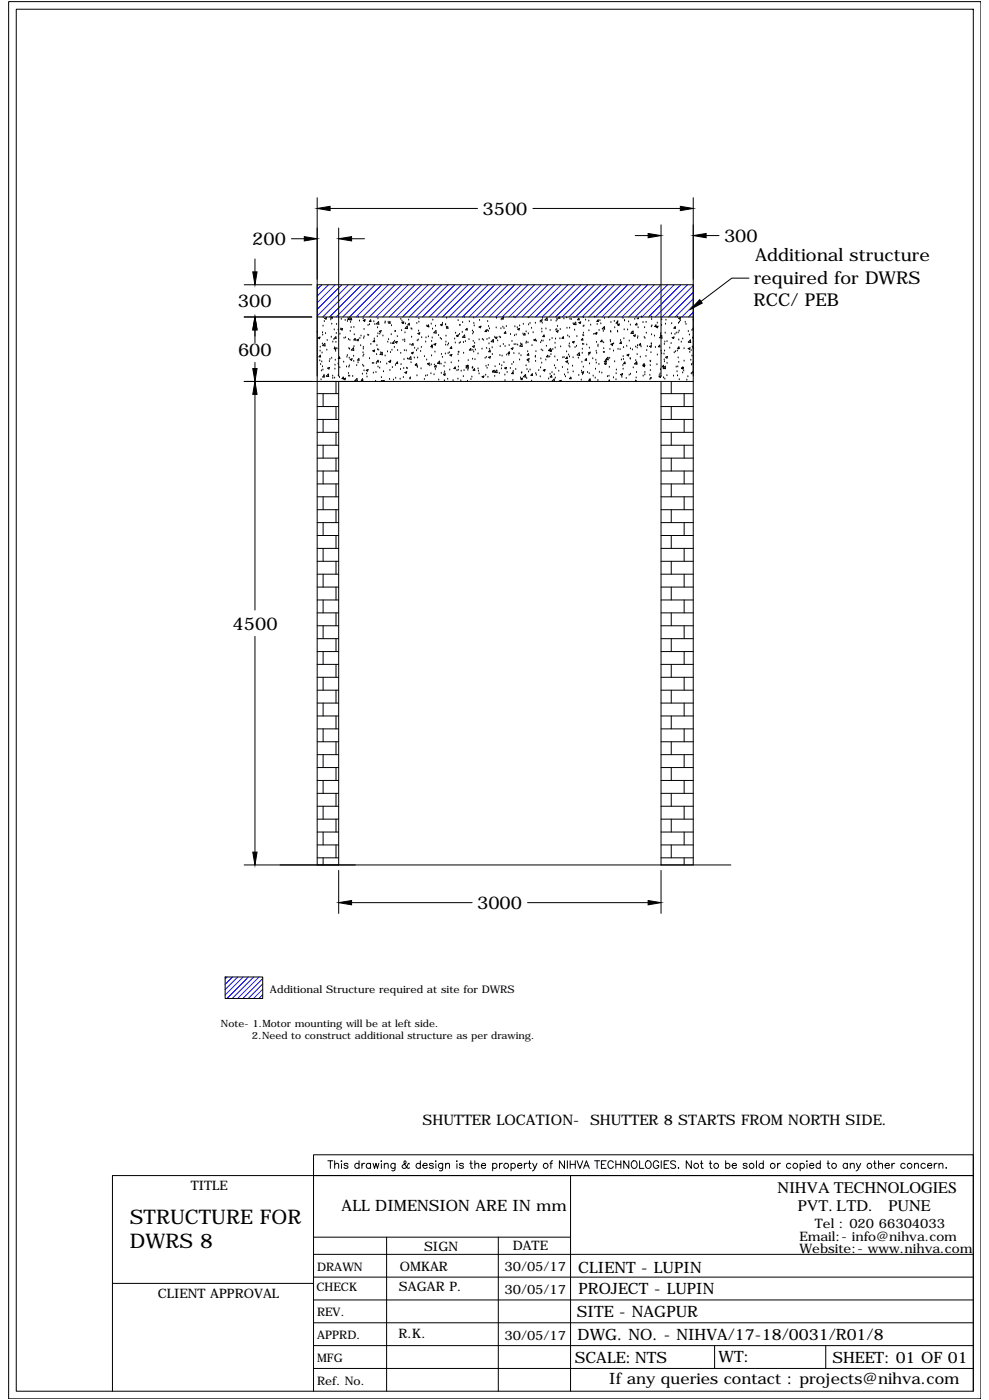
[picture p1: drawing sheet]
<svg xmlns="http://www.w3.org/2000/svg" width="594mm" height="841mm" viewBox="0 0 594 841" stroke-linecap="round" stroke-linejoin="round" font-family="sans-serif">
<!-- layer: 0 -->
<g fill="none" stroke="#000" stroke-width=".6">
<path d="M5 1h584v839h-584zM10 6h575v830h-575zM191 119v401M416 119v401M198 125h89M203 137v89M320 125h89M397 135v91M153 156v7M175 143h8M211 143h8M382 142h7"/>
<path d="M424 142h8M147 171h40M191 171h225M450 167h-10l-19 14M147 190h40M153 198v8M191 190h225M191 200h.1M194 200h.1M194 196h.1M194 191h.1M195 193h.1"/>
<path d="M195 191h1v1zM199 192h.1M199 190v1h1v-1M199 195h.1M201 198h.1M202 195h.1M203 198h.1M205 198l1-1-1 1zM205 198h.1M205 192h.1M207 192h.1M209 193h.1"/>
<path d="M209 191h.1M210 191v1h-1zM210 199h.1M211 194h.1M211 197h.1M211 191v1h-1zM213 197h.1M215 190h.1M216 193h.1M218 192h.1M218 193l1-1v1zM219 198h.1"/>
<path d="M219 193h.1M221 195h.1M222 195h.1M223 192v1h-1zM225 193h.1M225 195h.1M227 197h.1M227 192h.1M227 193l1 2h-2zM228 199h1v1zM231 194h.1M231 193h.1"/>
<path d="M233 194h.1M234 193v1h-1zM235 196h.1M237 199h.1M238 199h.1M241 192h.1M241 199h.1M241 194l2-1-1 1zM241 193h.1M242 194h.1M243 200h.1M243 195h.1"/>
<path d="M245 196v1h-2zM245 192h.1M246 194v1h-1zM247 197h.1M247 198h.1M250 194h.1M251 199h.1M252 194h.1M252 191h.1M256 196h.1M257 195l1 1h-1zM258 197h.1"/>
<path d="M259 195h.1M260 198h.1M260 192h.1M262 196h.1M262 199v1h-1zM265 195h1l-1 1zM266 194h.1M268 195h.1M268 197h.1M268 191h.1M269 196v1h-1zM275 193h.1"/>
<path d="M276 195h.1M278 200h.1M278 194h.1M279 190h.1M281 197v1h-1zM282 193h.1M284 199h.1M284 200h.1M285 191h.1M285 194h.1M285 196h.1M288 196h1v1z"/>
<path d="M288 192h.1M292 198v1h-1zM293 199h.1M293 193h.1M293 196h.1M294 198h.1M298 197h.1M298 191h.1M301 197h.1M301 192h.1M301 191h1v1zM302 197h.1"/>
<path d="M302 191h.1M303 197h.1M304 199v1h-1zM304 196h.1M309 190h.1M309 196h.1M309 191h.1M311 197h.1M311 198l1-1v1zM312 196h.1M314 195h.1M316 199h.1"/>
<path d="M317 191h.1M318 195h.1M318 194h.1M319 197h.1M320 200h.1M322 194h.1M324 194h.1M325 192h1l-1 1zM325 198h.1M325 199h.1M326 194h.1M326 191h.1"/>
<path d="M328 198h.1M329 191v1h-2zM330 199h.1M331 193h.1M334 198h.1M334 193h.1M334 199h1v1zM335 192h.1M335 196h.1M336 190l-1 1h1v-1M337 198h.1M339 192h.1"/>
<path d="M340 191h.1M341 197h.1M342 197h.1M342 192h.1M343 192h.1M344 194h.1M345 191h.1M345 198h.1M346 194v1h-1zM348 191v1h-1zM348 194l1-1v1zM350 196h.1"/>
<path d="M351 191h.1M351 196h.1M352 192h.1M354 193h.1M354 199h.1M355 195h.1M357 191h.1M359 195h.1M359 192v1zM360 199h.1M360 193h.1M361 195h.1"/>
<path d="M362 199h.1M363 196v2h-1zM363 191h.1M366 191h.1M367 199h.1M367 200h.1M367 194h.1M369 193h.1M369 197h.1M371 193v1h-1zM371 199h.1M371 195h1v1z"/>
<path d="M371 193h.1M374 191h.1M375 198h.1M375 193h.1M377 198h.1M378 193h.1M379 195h.1M380 200h.1M380 199v1h-1zM381 192h.1M382 194l1 1h-1zM383 192h.1"/>
<path d="M383 197h.1M384 192h.1M385 190h.1M386 194h.1M387 197h.1M388 194h.1M391 196h.1M391 191h.1M391 192h.1M392 196h.1M394 195v1h-1zM394 196h1v1z"/>
<path d="M395 194h.1M397 195h.1M397 192h.1M400 195h.1M400 192h.1M403 194h.1M406 196v1h-1zM407 190h.1M407 200h.1M408 194h.1M408 191h1l-1 1zM408 199h.1"/>
<path d="M409 193h.1M412 194h.1M412 195h.1M413 199h.1M416 198h.1M416 192h.1M153 218v3M191 203h1zM192 217h.1M192 211h.1M192 209h.1M192 213l1 1h-1z"/>
<path d="M193 219h.1M193 217h.1M193 212h.1M194 207h.1M194 201h.1M195 206v2h-1zM196 200h.1M196 210h.1M197 205h.1M198 217h.1M198 216h.1M199 203h.1"/>
<path d="M199 215h.1M200 206h.1M201 204h.1M201 209h1v1zM201 209h.1M201 219h.1M201 216h.1M202 211h.1M202 202v1h-1zM202 206h.1M202 200h.1M202 210h.1"/>
<path d="M203 219h.1M204 214v1h-1zM204 201h.1M206 218h.1M207 203h.1M208 203h.1M208 215h.1M209 214h.1M209 204h.1M210 209h.1M210 215h.1M210 220h.1"/>
<path d="M210 210h.1M210 204h.1M210 216h1zM212 209v1h-1zM212 214h.1M212 217h.1M213 208h.1M213 201h.1M213 203l1 1h-1zM214 220h.1M214 204h1v1zM215 218h.1"/>
<path d="M216 215v1h-1zM216 203h.1M217 208h.1M217 202h.1M218 219h.1M218 212h.1M218 214h.1M218 210h.1M218 209h.1M218 203h.1M219 213h.1M219 202h.1"/>
<path d="M221 201h.1M222 215h.1M223 207h.1M224 218h.1M224 211l1-1v1zM225 204h.1M225 204v1h-1zM226 218h.1M226 213h.1M226 208h.1M227 202h.1M227 210h.1"/>
<path d="M227 201h.1M227 216v1h-1zM228 201h.1M229 218h.1M229 212h.1M230 212v1h-2zM230 202h.1M231 214h.1M232 219h.1M233 211h.1M233 206h.1M233 204h.1"/>
<path d="M234 217h1l-1 1zM234 217h.1M235 212h.1M235 217h.1M235 206h.1M235 201h.1M235 210h.1M236 205l1 1h-1zM237 209h.1M237 205h.1M237 206l2-1-1 1zM238 219h.1"/>
<path d="M239 202h.1M239 217v1h-1zM239 211h.1M241 212h.1M241 219h.1M242 204h.1M243 216h.1M243 211h.1M243 205h.1M243 204h.1M244 211h.1M245 216h.1"/>
<path d="M246 207h.1M247 214v2h-1zM247 218h.1M247 212h1v1zM247 203h.1M248 206v1h-1zM249 215h.1M249 209h.1M249 219h.1M250 211h.1M250 218v1h-1zM251 205h.1"/>
<path d="M251 215h.1M251 200h1v1zM251 210h.1M251 204h.1M253 211h.1M253 209h.1M253 203h.1M255 214h.1M256 205h.1M256 203h.1M256 216h.1M257 219l1-1v1z"/>
<path d="M257 202h.1M258 220h.1M259 219h.1M259 214h.1M259 208h.1M259 205h.1M260 209h.1M260 203h.1M260 207v1h-1zM261 207l1-1-1 1zM261 219h.1M261 211h.1"/>
<path d="M262 219v1h-1zM263 202h.1M264 217v2l-1-1zM264 203h.1M265 219h.1M265 204h.1M265 213h.1M266 215h.1M267 218h.1M268 213h.1M268 207h.1M268 205h.1"/>
<path d="M268 202h.1M269 207h.1M269 212h.1M270 212h.1M270 213h1v1zM271 218h.1M271 208v1h-1zM273 204h.1M273 206h.1M274 200h.1M274 202l1-1v1zM275 202h.1"/>
<path d="M275 213h.1M275 212h.1M275 217h.1M276 212h.1M276 206h.1M276 201h.1M277 206h.1M278 206h.1M278 212h.1M279 201v2h-1zM280 205h.1M280 220l1-1v1z"/>
<path d="M281 220v1h-1zM281 217h.1M282 204h.1M283 209v1h-1zM284 216h.1M284 208h1v1zM284 201h.1M284 210h.1M284 205h.1M285 211h.1M285 206h.1M285 216h.1"/>
<path d="M286 210h.1M287 213h.1M288 204h.1M290 210h.1M290 204h.1M291 215h.1M292 215h.1M292 209h.1M293 204h.1M293 219h.1M293 215l2-1-1 1zM294 207h.1"/>
<path d="M294 203h.1M294 210h.1M294 210v1zM296 209h.1M296 213h.1M296 204v1h-1zM297 203h.1M297 203l2-1-1 1zM299 205h.1M300 203h.1M300 219h.1M300 214h.1"/>
<path d="M300 208h.1M301 203h.1M301 220h.1M302 214h.1M302 207h.1M303 218h.1M303 208h.1M304 213h.1M306 213h.1M306 208h.1M306 211v1h-1zM307 201h.1"/>
<path d="M307 209h1v1zM307 219h.1M308 205h.1M308 218h.1M309 212h.1M309 207h.1M309 202h.1M310 207h.1M310 201h.1M311 207h.1M312 213h.1M312 216h.1"/>
<path d="M313 207h.1M313 214h.1M314 207v1h-2zM314 201h.1M315 200v1h-1zM316 206h.1M316 220h.1M316 205h.1M317 216l1-1-1 1zM317 217h.1M317 211h.1M317 206h.1"/>
<path d="M317 201h.1M317 212l1 1h-1zM318 218h.1M320 208h.1M321 204h1l-1 1zM322 215h.1M322 214h.1M322 217h.1M322 211h.1M322 205h.1M325 206h.1M325 216h.1"/>
<path d="M325 210h.1M325 205h.1M325 218h.1M326 211h.1M326 205h.1M327 201v1h-1zM328 216h.1M328 208h.1M329 213v1h-1zM330 214h.1M330 204h.1M330 211l1-1v1z"/>
<path d="M331 209v2h-2zM331 213h.1M332 203h.1M332 210h.1M333 220h.1M333 214h.1M333 206h.1M333 209h.1M334 204h.1M335 217h.1M336 204h.1M337 208h.1"/>
<path d="M338 215h.1M338 202l1 1h-1zM339 215h.1M340 217h1v1zM340 211h.1M341 214v1h-1zM341 202h.1M341 219h.1M342 213h.1M342 208h.1M342 203h.1M342 207h.1"/>
<path d="M342 214h.1M342 209h.1M344 205h1v1zM344 220h.1M344 215h.1M345 209h.1M346 208h.1M347 202h.1M347 215h.1M348 212v1h-1zM348 214h.1M350 218h.1"/>
<path d="M350 212h.1M350 210h.1M350 207h.1M350 203v1h-1zM350 202h.1M350 200h.1M351 202h.1M351 207h.1M352 215v1h-1zM352 207h.1M353 212h2l-1 1zM354 213h.1"/>
<path d="M354 209h.1M354 219h.1M356 216h.1M357 201h.1M357 200h2l-1 1zM358 216h.1M358 211h.1M358 218h.1M358 206h.1M358 212h.1M359 200h.1M359 208h.1"/>
<path d="M359 207h.1M360 219h.1M362 204v1h-1zM362 212h.1M363 206h.1M363 209h.1M363 212h.1M363 218h1v1zM364 216v1h-1zM364 216l1-1v1zM364 217h.1M365 216h.1"/>
<path d="M366 215h.1M366 210h.1M367 205h.1M367 207l1-1v1zM368 208h.1M369 211h.1M369 207h.1M369 217h.1M371 210h.1M372 210h.1M373 205h.1M373 205v1h-1z"/>
<path d="M373 216h.1M374 220h.1M374 214h.1M374 216h.1M375 209h.1M375 203h.1M375 217l1 1h-1zM376 208h.1M377 213h1l-1 1zM378 205h.1M379 215h.1M379 216h.1"/>
<path d="M379 210h.1M380 210h.1M381 202l1-1-1 1zM382 217h.1M382 208h.1M382 217l1 2h-2zM383 218h.1M383 213h.1M383 209h.1M383 208h.1M383 203h.1M383 202h.1"/>
<path d="M385 215h.1M385 206v1h-1zM385 208h.1M386 220l1-1v1zM387 218v1h-1zM387 203h.1M388 214h.1M388 200h.1M388 211h.1M389 208h.1M390 208h1v1zM391 217h.1"/>
<path d="M391 220h.1M391 212h.1M391 207h.1M391 201h.1M393 202h.1M394 209h.1M395 219h.1M395 213h.1M396 207v1h-1zM397 202h.1M397 201h.1M397 211h.1"/>
<path d="M397 212h.1M397 202l1 1h-2zM399 219v1h-1zM399 213h.1M399 216h.1M399 207h.1M399 217h.1M399 211h.1M399 205h.1M400 200h.1M400 220v1h-2zM400 215l1-1v1z"/>
<path d="M401 205h.1M401 218h.1M402 209h.1M403 206h.1M403 201h.1M404 203l1-1v1zM405 212h.1M405 201h.1M406 211h.1M406 200h.1M407 211h.1M407 215h.1"/>
<path d="M408 210h.1M408 204h.1M408 218h.1M408 208v1h-1zM409 206h.1M410 204h.1M411 217h.1M411 210h.1M413 209h2l-1 1zM414 201h.1M414 212h.1M415 204v2h-2z"/>
<path d="M415 216h.1M415 211h.1M415 219h.1M416 219h.1M416 214h.1M416 208h.1M416 203h.1M416 209h.1M416 218h.1M147 229h269M153 237v129M191 236h12"/>
<path d="M193 228h.1M193 223h.1M194 220h.1M194 222h.1M194 236v8M195 225h.1M195 226v1l-1-1zM197 221h1v1zM197 225l-1 1h1v-1M200 226h.1M200 227h.1M201 227h.1"/>
<path d="M201 222h.1M202 229v7M203 226h.1M203 229v291M204 227h.1M204 221h.1M206 227v1l-1-1zM206 228l2-1-1 1zM208 220h.1M209 224h.1M209 226h.1M210 221h.1"/>
<path d="M210 226h.1M212 226h.1M214 227l1 2h-2zM218 225h.1M218 228v1l-1-1zM218 220h.1M219 223h.1M220 222h1v1zM220 225h.1M220 226h.1M224 224h.1M226 229h.1"/>
<path d="M226 224h.1M227 220h.1M228 221h.1M229 229h.1M229 227h.1M230 229h1M230 223h.1M234 228h.1M234 223h.1M236 221h.1M236 228h.1M238 227h.1"/>
<path d="M240 228h.1M241 222h.1M242 227h.1M243 221h.1M243 224l1-1v1zM244 221h.1M245 221h.1M246 228h.1M246 227h.1M250 226h.1M251 220h.1M251 221h.1"/>
<path d="M253 222h.1M255 228h.1M256 226h.1M257 226h.1M259 225h.1M261 225h.1M262 222h.1M264 228h.1M265 224h.1M266 225h1v1zM267 220h.1M267 224h.1"/>
<path d="M267 229h.1M267 223h.1M269 228h.1M270 222h.1M272 229h.1M273 220l1 1h-1zM274 223h.1M275 228h.1M275 222h.1M275 220h.1M277 229h.1M277 223h.1"/>
<path d="M278 226h.1M279 223h.1M281 229h.1M281 222h.1M283 228h.1M283 227h.1M284 221h.1M285 221v2l-1-1zM287 222h.1M287 223h.1M288 225h.1M290 226h1l-1 1z"/>
<path d="M292 225h.1M292 220h.1M293 221h.1M293 227h.1M296 223h.1M297 223v1l-1-1zM297 226h.1M297 223h.1M297 220h.1M298 222l1 2h-2zM300 224h.1M301 222h.1"/>
<path d="M303 221h1v1zM303 225h.1M303 229h.1M305 224h.1M307 221h.1M308 229h.1M308 224v1l-1-1zM308 223h.1M310 222h.1M313 227h.1M313 228l1-1v1zM313 224h.1"/>
<path d="M316 225v2l-2-1zM316 227h.1M317 222h.1M317 223h.1M318 222h.1M319 229h.1M320 225v1l-1-1zM322 224h.1M322 225h.1M324 223h.1M325 226h.1M325 221h.1"/>
<path d="M326 222h1v1zM327 223h.1M330 228h.1M330 225h.1M331 226v1v-1zM332 224h.1M333 229h-1l1-1v1M333 225h.1M334 227h.1M334 221h.1M336 223h.1M336 229l1-1v1"/>
<path d="M338 221h.1M339 225h.1M340 226h.1M341 222h.1M341 224h.1M343 227v1l-1-1zM344 223h.1M348 226h.1M349 228h.1M349 223h.1M349 224l2-1-1 1zM350 225h.1"/>
<path d="M350 221h.1M353 224h.1M354 224h.1M354 228l1 1-1-1zM356 226h.1M358 227h.1M358 222h.1M359 229h.1M360 224h.1M362 224h.1M365 226h.1M366 226h.1"/>
<path d="M366 221h.1M366 229h.1M369 227h.1M370 228h.1M370 224h.1M370 222h.1M373 225h1l-1 1zM374 227h.1M374 225h.1M374 222h.1M376 227h.1M378 225h.1"/>
<path d="M379 225h.1M380 221h.1M382 229h.1M382 227h.1M382 224h.1M386 226h.1M387 225h.1M387 224h.1M390 225h.1M390 228h.1M391 223h.1M391 227h.1"/>
<path d="M396 226h1v1zM396 226h.1M396 225h.1M397 222h.1M397 236h19M397 229v291M399 227h.1M399 222h.1M399 228h.1M401 226h.1M403 229v7M405 226h.1"/>
<path d="M406 221h.1M407 223h.1M407 226h.1M407 220h.1M408 228h.1M409 221h2l-1 1zM410 224h.1M410 220v1h-1zM411 223h.1M411 236v8M413 228h.1M413 226h.1"/>
<path d="M415 225h.1M416 223v1M191 244h12M191 252h12M191 260h12M194 252v8M202 244v8M202 260v7M397 244h19M397 252h19M397 260h19M403 244v8"/>
<path d="M403 260v7M411 252v8M191 267h12M191 275h12M194 267v8M202 275v8M397 267h19M397 275h19M403 275v8M411 267v8M191 283h12M191 291h12"/>
<path d="M191 298h12M194 283v8M194 298v8M202 291v7M397 283h19M397 291h19M397 298h19M403 291v7M411 283v8M411 298v8M191 306h12M191 314h12"/>
<path d="M194 314v8M202 306v8M397 306h19M397 314h19M403 306v8M411 314v8M191 322h12M191 329h12M191 337h12M194 329v8M202 322v7M202 337v8"/>
<path d="M397 322h19M397 329h19M397 337h19M403 322v7M403 337v8M411 329v8M191 345h12M191 353h12M194 345v8M202 353v7M397 345h19M397 353h19"/>
<path d="M403 353v7M411 345v8M191 360h12M191 368h12M191 376h12M194 360v8M194 376v8M202 368v8M397 360h19M397 368h19M397 376h19M403 368v8"/>
<path d="M411 360v8M411 376v8M153 382v130M191 384h12M191 391h12M191 399h12M194 391v8M202 384v7M202 399v8M397 384h19M397 391h19M397 399h19"/>
<path d="M403 384v7M403 399v8M411 391v8M191 407h12M191 415h12M194 407v8M202 415v7M397 407h19M397 415h19M403 415v7M411 407v8M191 422h12"/>
<path d="M191 430h12M191 438h12M194 422v8M194 438v8M202 430v8M397 422h19M397 430h19M397 438h19M403 430v8M411 422v8M411 438v8M191 446h12"/>
<path d="M191 453h12M194 453v8M202 446v7M397 446h19M397 453h19M403 446v7M411 453v8M191 461h12M191 469h12M191 477h12M194 469v8M202 461v8"/>
<path d="M202 477v7M397 461h19M397 469h19M397 477h19M403 461v8M403 477v7M411 469v8M191 484h12M191 492h12M191 500h12M194 484v8M194 500v8"/>
<path d="M202 492v8M397 484h19M397 492h19M397 500h19M403 492v8M411 484v8M411 500v8M147 520h292M191 508h12M191 515h12M194 515v5M202 508v7"/>
<path d="M397 508h19M397 515h19M403 508v7M411 515v5M203 523v26M397 523v26M211 542h73M317 542h72M135 587h23v13h-23zM197 697h3M198 697v5M201 700l1-1h1v3"/>
<path d="M201 697v5M205 697v1zM205 699v3M209 699h-1h-1l2 2v1h-1l-1-1M216 699a1.4 1.4 0 0 0-2 0 1.4 1.4 0 0 0 0 2 1.4 1.4 0 0 0 2 0M216 697v5M217 699v3M219 699h-1l-1 1M223 699a1.5 1.5 0 0 0-3 0 1.4 1.4 0 0 0 0 2 1.5 1.5 0 0 0 3 0M223 699v3M224 699l1 3 1-3 1 3 1-3M229 698h.1"/>
<path d="M229 699v3M231 700l1-1h1v3M231 699v3M237 699v4h-2M237 699a1.4 1.4 0 0 0-2 0 1.4 1.4 0 0 0 0 2 1.4 1.4 0 0 0 2 0M246 699h-1a2.7 2.7 0 0 1-3 2v-1l2-2-1-1v1v2l2 2h1v-1M253 699a1.5 1.5 0 0 0-3 0 1.4 1.4 0 0 0 0 2 1.5 1.5 0 0 0 3 0M253 697v5M260 699h-1h-1l2 2v1h-1l-1-1M262 697v1zM262 699v3M266 699v4h-2"/>
<path d="M266 699a1.4 1.4 0 0 0-2 0 1.4 1.4 0 0 0 0 2 1.4 1.4 0 0 0 2 0M268 700l1-1h1v3M268 699v3M274 698h1zM274 699v3M278 699h-2l2 2v1h-1l-1-1M282 699h2M283 697v4l1 1M285 700l1-1h1l1 3M285 697v5M296 699a1.5 1.5 0 0 1 2 0 1.5 1.5 0 0 1 0 2 1.5 1.5 0 0 1-2 0M296 699v4"/>
<path d="M300 699v3M302 699h-1l-1 1M307 699a1.4 1.4 0 0 1 2 0 1.4 1.4 0 0 1 0 2 1.4 1.4 0 0 1-2 0M307 699v4M315 699v3M317 699h-1l-1 1M317 699h2M318 697v4l1 1M320 699l1 3 2-3M330 699h2M332 697l-1 1v4M339 697v5l-3-5v5"/>
<path d="M341 697v5M343 697v5M343 699h3M346 697v5M347 697l1 5 2-5M357 697h3M359 697v5M361 699h2M364 697h-3v5h3M368 698a1.7 1.7 0 0 0-1-1 1.7 1.7 0 0 0-2 2v1a1.7 1.7 0 0 0 2 2 1.7 1.7 0 0 0 1-1M370 699h3M370 697v5"/>
<path d="M373 697v5M378 697v5l-3-5v5M380 698a2.1 2.1 0 0 1 3 2 2.1 2.1 0 0 1-3 2l-1-2zM384 697v5h3M389 698a2.1 2.1 0 0 1 2 2 2.1 2.1 0 0 1-2 2l-1-2zM396 698a1.7 1.7 0 0 0-2-1 1.7 1.7 0 0 0-2 2v1a1.6 1.6 0 0 0 2 2 1.6 1.6 0 0 0 2-2h-1M397 697v5M399 699h2M402 697h-3v5h3M406 698l-1-1-2 1v1l2 1 1 1-1 1-2-1M415 697v5l-3-5v5M421 699h1"/>
<path d="M421 697v4l1 1M426 699h2M427 697v4l1 1M436 699a1.4 1.4 0 0 1 2 0 1.4 1.4 0 0 1 0 2 1.4 1.4 0 0 1-2 0M436 697v5M449 699h-1h-2l3 2v1h-2l-1-1M454 697v5M458 699a1.4 1.4 0 0 0-2 0 1.4 1.4 0 0 0 0 2 1.4 1.4 0 0 0 2 0M458 697v5M467 699v3M469 699h-1l-1 1M475 699a1.4 1.4 0 0 0-2 0 1.4 1.4 0 0 0 0 2 1.4 1.4 0 0 0 2 0"/>
<path d="M481 699a1.4 1.4 0 0 1 2 0 1.4 1.4 0 0 1 0 2 1.4 1.4 0 0 1-2 0M481 699v4M485 698h.1M485 699v3M493 699a1.4 1.4 0 0 0-2 0 1.4 1.4 0 0 0 0 2 1.4 1.4 0 0 0 2 0M493 697v5M497 699h1M497 697v4l2 1M509 699a1.4 1.4 0 0 0-2 0 1.4 1.4 0 0 0 0 2 1.4 1.4 0 0 0 2 0M509 699v3M511 700l1-1h1v3M511 699v3"/>
<path d="M514 699l2 3 1-3M525 699h1M525 697v4l1 1M528 700l1-1h1v3M528 697v5M536 699v3M537 699h-1v1M544 699a1.4 1.4 0 0 0-2 0 1.4 1.4 0 0 0 0 2 1.4 1.4 0 0 0 2 0M549 700l1-1h1l1 3M549 699v3M556 699a1.5 1.5 0 0 0-2 0 1.5 1.5 0 0 0 0 2 1.5 1.5 0 0 0 2 0M561 699v3"/>
<path d="M563 699h-1l-1 1M564 700l1-1h1v3M564 699v3M188 706v130M254 700h3a1.4 1.4 0 0 0-2-1 1.4 1.4 0 0 0-1 2l1 1 2-1M289 700h3a1.4 1.4 0 0 0-2-1 1.4 1.4 0 0 0-1 2l1 1 2-1M311 700h2a1.4 1.4 0 0 0-1-1 1.4 1.4 0 0 0-1 2l1 1 1-1M321 702l-1 1M343 706v130M351 702l1-5 2 5M351 700h2M408 701v1z"/>
<path d="M440 700h2a1.4 1.4 0 0 0-2-1 1.4 1.4 0 0 0 0 2l1 1 1-1M486 700h3a1.4 1.4 0 0 0-2-1 1.4 1.4 0 0 0-1 2l1 1 2-1M516 702l-2 1M532 700h2a1.4 1.4 0 0 0-2-1 1.4 1.4 0 0 0 0 2l1 1 1-1M557 700h3a1.5 1.5 0 0 0-2-1 1.5 1.5 0 0 0-1 2 1.5 1.5 0 0 0 2 1l1-1M568 701v1zM188 754h397M188 743h155M232 743v93M299 743v93M68 771h120M188 767h397"/>
<path d="M188 795h397M188 781h397M188 808h397M429 808v14M496 808v14M68 836v-130h517h-397v-12h397v142M188 822h397"/>
<circle cx="304" cy="700" r="1.5"/>
<circle cx="328" cy="700" r="1.5"/>
<circle cx="418" cy="700" r="1.5"/>
<circle cx="430" cy="700" r="1.5"/>
<circle cx="451" cy="700" r="1.5"/>
<circle cx="464" cy="700" r="1.5"/>
<circle cx="478" cy="700" r="1.5"/>
<circle cx="501" cy="700" r="1.5"/>
<circle cx="522" cy="700" r="1.5"/>
<circle cx="546" cy="700" r="1.5"/>
</g>
<g fill="none" stroke="#00f" stroke-width=".6">
<path d="M193 171l-2 3M197 171l-6 7M201 171l-10 11M205 171l-14 15M209 171l-18 19M213 171l-19 19M217 171l-19 19M221 171l-19 19M225 171l-19 19M229 171l-19 19M233 171l-19 19M237 171l-19 19"/>
<path d="M241 171l-19 19M245 171l-19 19M249 171l-19 19M253 171l-19 19M257 171l-19 19M261 171l-19 19M265 171l-19 19M269 171l-19 19M273 171l-19 19M277 171l-19 19M281 171l-19 19M285 171l-19 19"/>
<path d="M289 171l-19 19M293 171l-19 19M297 171l-19 19M301 171l-19 19M305 171l-19 19M309 171l-19 19M313 171l-19 19M317 171l-19 19M321 171l-19 19M325 171l-19 19M329 171l-19 19M333 171l-19 19"/>
<path d="M337 171l-19 19M341 171l-19 19M345 171l-19 19M349 171l-19 19M353 171l-19 19M357 171l-19 19M361 171l-19 19M365 171l-19 19M369 171l-19 19M373 171l-19 19M377 171l-19 19M381 171l-19 19"/>
<path d="M385 171l-19 19M389 171l-19 19M393 171l-19 19M397 171l-19 19M401 171l-19 19M405 171l-19 19M409 171l-19 19M413 171l-19 19M416 172l-18 18M416 176l-14 14M416 180l-10 10M416 184l-6 6"/>
<path d="M416 188l-2 2M136 587l-1 1M140 587l-5 4M143 587l-8 7M146 587l-11 11M149 587l-13 13M152 587l-12 13M156 587l-13 13M158 588l-12 12M158 591l-9 9M158 594l-6 6M158 597l-2 3"/>
</g>
<g fill="#000" stroke="#000" stroke-width=".6">
<path d="M191 125l7-1v3zM409 124l7 1-7 2zM183 142l8 1-8 2zM203 143l8-1v3zM389 140l8 2-8 1zM416 142l8-2v3zM152 163h2l-1 8zM153 190l1 8h-2zM420 180l2 2-7 4zM153 229l1 8h-2zM152 221h2l-1 8zM152 512h2l-1 8z"/>
<path d="M203 542l8-1v3zM389 541l8 1-8 2z"/>
</g>
<g font-size="12.1">
<text x="78" y="736">STRUCTURE FOR</text>
<text x="78" y="750">DWRS 8</text>
</g>
<g font-size="10.6">
<text x="290" y="129">3500</text>
<text x="152" y="147">200</text>
<text x="435" y="145">300</text>
<text x="454" y="157">Additional structure</text>
<text x="453" y="170">required for DWRS</text>
<text x="143" y="185">300</text>
<text x="453" y="184">RCC/ PEB</text>
<text x="143" y="214">600</text>
<text x="140" y="378">4500</text>
<text x="287" y="546">3000</text>
</g>
<g font-size="9.7">
<text x="467" y="717">NIHVA TECHNOLOGIES</text>
<text x="479" y="728">PVT. LTD.</text>
<text x="534" y="728">PUNE</text>
</g>
<g font-size="9.4">
<text x="205" y="728">ALL DIMENSION ARE IN mm</text>
<text x="347" y="765">CLIENT - LUPIN</text>
<text x="347" y="777">PROJECT - LUPIN</text>
<text x="347" y="791">SITE - NAGPUR</text>
<text x="347" y="805">DWG. NO. - NIHVA/17-18/0031/R01/8</text>
<text x="345" y="819">SCALE:NTS</text>
<text x="432" y="818">WT:</text>
<text x="500" y="819">SHEET: 01 OF 01</text>
<text x="366" y="831">If any queries contact : projects@nihva.com</text>
</g>
<g font-size="8.7">
<text x="254" y="676">SHUTTER LOCATION-</text>
<text x="354" y="676">SHUTTER 8 STARTS FROM NORTH SIDE.</text>
</g>
<g font-size="7.8">
<text x="115" y="715">TITLE</text>
<text x="489" y="737">Tel : 020 66304033</text>
<text x="480" y="745">Email:- info@nihva.com</text>
<text x="255" y="752">SIGN</text>
<text x="308" y="751">DATE</text>
<text x="480" y="753">Website:- www.nihva.com</text>
<text x="240" y="764">OMKAR</text>
<text x="303" y="764">30/05/17</text>
<text x="95" y="780">CLIENT APPROVAL</text>
<text x="240" y="776">SAGAR P.</text>
<text x="303" y="777">30/05/17</text>
<text x="239" y="804">R.K.</text>
<text x="303" y="805">30/05/17</text>
</g>
<g font-size="7.1">
<text x="190" y="763">DRAWN</text>
<text x="190" y="775">CHECK</text>
<text x="190" y="791">REV.</text>
<text x="190" y="804">APPRD.</text>
<text x="190" y="818">MFG</text>
<text x="190" y="832">Ref. No.</text>
</g>
<text font-size="6.3" x="162" y="596">Additional Structure required at site for DWRS</text>
<g font-size="6">
<text x="133" y="617">Note- 1.Motor mounting will be at left side.</text>
<text x="151" y="624">2.Need to construct additional structure as per drawing.</text>
</g>
</svg>
